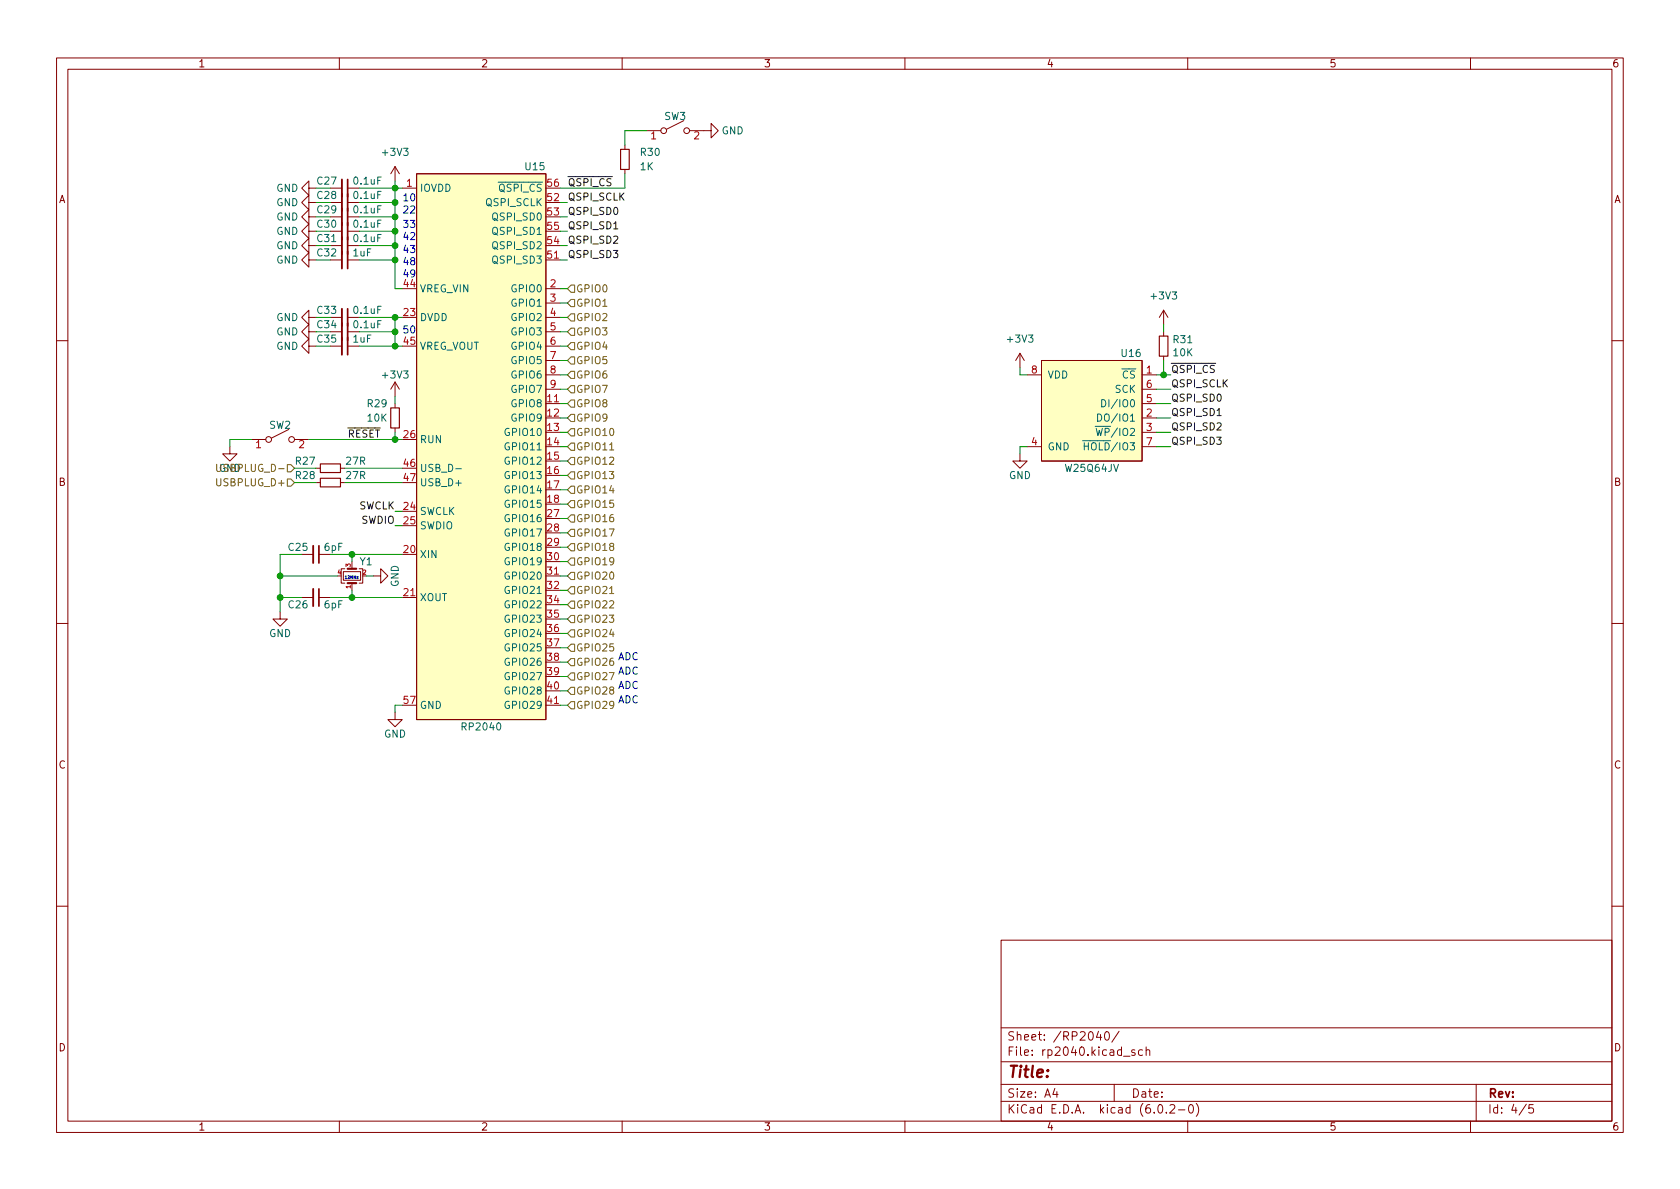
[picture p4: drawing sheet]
<svg xmlns="http://www.w3.org/2000/svg" width="297mm" height="210mm" viewBox="0 0 297 210" stroke-linecap="round" stroke-linejoin="round" font-family="sans-serif">
<g fill="none" stroke="#840000" stroke-width=".18">
<path d="M10 10.2h277v190.1h-277zM12 12.2h273v186.1h-273zM60 10.2v2M110 10.2v2M160 10.2v2M210 10.2v2M260 10.2v2M54.6 35.8v-1.3l-1.3 1.3 1.3 1.3v-1.3h1.3M54.6 33.3v-1.3l-1.3 1.3 1.3 1.2v-1.2h1.3M54.6 38.3v-1.2l-1.3 1.2 1.3 1.3v-1.3h1.3M58.4 38.3h2.1M58.4 35.8h2.1"/>
<path d="M58.4 33.3h2.1M61.5 38.3h2M61.5 35.8h2M61.5 33.3h2M69.8 29.5v2.5M69.8 29.5l-.7 1.2M69.8 29.5l.8 1.2M71.1 33.3h2.6M73.7 30.7h22.8v96.5h-22.8zM110.5 25.6v.8M110.5 30v.7M114.3 23.1h2.5"/>
<path d="M120.9 21.3l-3 1.6M121.9 23.1h3.8v1.3l1.3-1.3-1.3-1.3v1.3M54.6 56.1v-1.2l-1.3 1.2 1.3 1.3v-1.3h1.3M54.6 58.7v-1.3l-1.3 1.3 1.3 1.2v-1.2h1.3M54.6 43.4v-1.2l-1.3 1.2 1.3 1.3v-1.3h1.3M54.6 40.9v-1.3l-1.3 1.3 1.3 1.3v-1.3h1.3M54.6 46v-1.3l-1.3 1.3 1.3 1.2v-1.2h1.3M58.4 56.1h2.1M58.4 58.7h2.1M58.4 40.9h2.1M58.4 43.4h2.1M58.4 46h2.1"/>
<path d="M61.5 56.1h2M61.5 58.7h2M61.5 40.9h2M61.5 43.4h2M61.5 46h2M96.5 56.1h2.6M96.5 58.7h2.6M96.5 46h2.6M96.5 51h2.6M96.5 53.6h2.6M205.7 54.9v2.5M205.7 58.7v.7"/>
<path d="M205.7 54.9l-.7 1.2M205.7 54.9l.8 1.2M10 60.2h2M40.6 79v1.3h-1.2l1.2 1.2 1.3-1.2h-1.3M44.4 77.7h2.6M51.1 75.9l-3.1 1.6M52.1 77.7h2.5M54.6 61.2v-1.3l-1.3 1.3 1.3 1.3v-1.3h1.3M58.4 61.2h2.1M61.5 61.2h2M69.8 67.6l.8 1.2M69.8 67.6v2.5"/>
<path d="M69.8 71.4v.7M69.8 75.7v.7M69.8 67.6l-.7 1.2M96.5 61.2h2.6M96.5 66.3h2.6M96.5 71.4h2.6M96.5 68.8h2.6M96.5 63.7h2.6M180.3 62.5l-.7 1.2M180.3 62.5v2.5M180.3 62.5l.8 1.2M181.6 66.3h2.5"/>
<path d="M181.6 79h2.5M184.1 63.7h17.8v17.8h-17.8zM201.9 66.3h2.6M201.9 73.9h2.6M201.9 76.4h2.6M201.9 79h2.6M201.9 71.4h2.6M201.9 68.8h2.6M205.7 63v.7M285 60.2h2M53.3 98h2.1M55.9 85.3h.7"/>
<path d="M55.9 82.8h.7M56.4 98h2M60.2 85.3h.8M60.2 82.8h.8M62.2 99.3v1.3M180.3 80.3v1.2h-1.2l1.2 1.3 1.3-1.3h-1.3M10 110.2h2M49.5 108.2v1.3h1.3l-1.3 1.2-1.2-1.2h1.2M53.3 105.7h2.1M56.4 105.7h2M60.7 101.1h3.1v1.5h-3.1zM61 100.6h-.7v2.5h.7"/>
<path d="M62.2 103.1v1.3M63.5 100.6h.6v2.5h-.6M66 101.8h1.3v-1.2l1.3 1.2-1.3 1.3v-1.3M71.1 105.7h2.6M96.5 101.8h2.6M285 110.2h2M69.8 126v1.2h1.3l-1.3 1.3-1.2-1.3h1.2M96.5 124.7h2.6M10 160.2h2M177 166.3h108v32h-108zM285 160.2h2M60 198.3v2"/>
<path d="M110 198.3v2M160 198.3v2M177 194.8h108M177 191.8h108M177 187.8h108M177 181.8h108M186.5 192.5l-.4 1h1M186.9 193v1M194.2 182.4l-.3 1h.9M194.6 182.9v1M195.4 182.6l.2-.2a.81 .81 0 0 1 .6 .7 .81 .81 0 0 1-.3 .8h-.1a.81 .81 0 0 1-.4-1.3zM197 191.8v3"/>
<path d="M197.9 182.4l-1.3 1.9M198.6 186.8h1.2M200.6 185.7l-.3-.1-.2 .2v.3l.5 .1v.4h-.5M202 185.7l-.4-.1-.3 .3v.4l.1 .3h.6M202.6 185.8l.3-.2 .3 .1 .1 .9M202.6 185.1v1.5M204.9 195.4l.2-.1a.81 .81 0 0 1 .6 .7 .81 .81 0 0 1-.3 .8h-.2a.81 .81 0 0 1-.6-.6 .81 .81 0 0 1 .3-.8zM206.2 196.7v.1M206.9 195.5l.5-.2 .2 .2 .1 .3-.9 1h.9M208.4 196.3h1.1M210 198.3v2M210.4 195.4l.1-.1a.81 .81 0 0 1 .6 .7 .81 .81 0 0 1-.3 .8h-.2a.81 .81 0 0 1-.5-.6 .81 .81 0 0 1 .3-.8z"/>
<path d="M211.5 195.1a1.72 1.72 0 0 1 0 2.3M260 198.3v2M261 191.8v6.5M269.9 195.3l-1.3 1.9M271.1 195.3h-.7l-.1 .7 .2-.1 .5 .1 .2 .2-.1 .5-.2 .1-.6-.1"/>
<circle cx="117.3" cy="23.1" r=".51"/>
<circle cx="121.4" cy="23.1" r=".51"/>
<circle cx="47.5" cy="77.7" r=".51"/>
<circle cx="51.6" cy="77.7" r=".51"/>
</g>
<path d="M60.5 31.7v15.8M60.5 54.6v8.1M55.4 96.5v3.1M55.4 104.1v3.1" fill="none" stroke="#840000" stroke-width=".33"/>
<path d="M61.5 31.7v15.8M61.5 54.6v8.1M56.4 96.5v3.1M56.4 104.1v3.1" fill="none" stroke="#840000" stroke-width=".3"/>
<path d="M109.7 26.4h1.6v3.6h-1.6zM205 59.4h1.5v3.6h-1.5zM69.1 72.1h1.5v3.6h-1.5zM56.6 84.6h3.6v1.5h-3.6zM56.6 82h3.6v1.6h-3.6z" fill="none" stroke="#840000" stroke-width=".2"/>
<path d="M61.5 103.1h1.5M61.5 100.6h1.5" fill="none" stroke="#840000" stroke-width=".38"/>
<g fill="#ffffc2" stroke="#ffffc2" stroke-width=".18">
<path d="M184.1 63.7h17.8v17.8h-17.8z"/>
<path d="M73.7 30.7h22.8v96.5h-22.8z"/>
</g>
<path d="M194.1 73.2a.64 .64 0 0 1 .7 .6 .64 .64 0 0 1-.7 .7zM194.8 70.7a.64 .64 0 0 1 .7 .6 .64 .64 0 0 1-.7 .6zM80.6 82.9h1" fill="none" stroke="#006464" stroke-width=".18"/>
<g fill="none" stroke="#725600" stroke-width=".18">
<path d="M100.3 58.7l.7-.7h.6v1.3h-.6zM100.3 53.6l.7-.6h.6v1.2h-.6zM101 50.4h.6v1.3h-.6l-.7-.7zM101 55.5h.6v1.3h-.6l-.7-.7zM100.3 76.4l.7-.6h.6v1.3h-.6zM100.3 66.3l.7-.6h.6v1.2h-.6zM100.3 71.4l.7-.7h.6v1.3h-.6zM101 78.4h.6v1.2h-.6l-.7-.6zM101 60.6h.6v1.2h-.6l-.7-.6zM101 73.3h.6v1.2h-.6l-.7-.6zM101 68.2h.6v1.3h-.6l-.7-.7zM101 63.1h.6v1.3h-.6l-.7-.7z"/>
<path d="M107.8 79.6h.7M50.8 84.7h.6l.7 .6-.7 .7h-.6zM50.8 82.2h.6l.7 .6-.7 .6h-.6zM100.3 84.1l.7-.7h.6v1.3h-.6zM100.3 81.5l.7-.6h.6v1.3h-.6zM100.3 94.2l.7-.6h.6v1.3h-.6zM101 88.5h.6v1.3h-.6l-.7-.7zM101 91.1h.6v1.2h-.6l-.7-.6zM101 86h.6v1.2h-.6l-.7-.6zM101 98.7h.6v1.2h-.6l-.7-.6zM101 96.1h.6v1.3h-.6l-.7-.6zM100.3 117.1l.7-.6h.6v1.2h-.6z"/>
<path d="M100.3 106.9l.7-.6h.6v1.3h-.6zM101 103.8h.6v1.2h-.6l-.7-.6zM101 119h.6v1.3h-.6l-.7-.7zM101 108.8h.6v1.3h-.6l-.7-.6zM101 113.9h.6v1.3h-.6l-.7-.7zM101 111.4h.6v1.2h-.6l-.7-.6zM101 101.2h.6v1.3h-.6l-.7-.7zM107.8 105h.7M100.3 124.7l.7-.6h.6v1.2h-.6zM101 121.5h.6v1.3h-.6l-.7-.6z"/>
</g>
<path d="M61 102l.2-.2v.5M61 102.3h.3" fill="none" stroke="#0000c2" stroke-width=".18"/>
<g fill="none" stroke="#009600" stroke-width=".18">
<path d="M63.5 38.3h6.3M63.5 35.8h6.3M63.5 33.3h7.6M69.8 32v19h1.3M99.1 38.3h1.2M99.1 35.8h1.2M110.5 30.7v2.6h-11.4M114.3 23.1h-3.8v2.5M63.5 58.7h6.3M63.5 56.1h7.6M63.5 43.4h6.3M63.5 40.9h6.3"/>
<path d="M63.5 46h6.3M69.8 56.1v5.1M99.1 58.7h1.2M99.1 56.1h1.2M99.1 43.4h1.2M99.1 53.6h1.2M99.1 40.9h1.2M99.1 46h1.2M99.1 51h1.2M205.7 57.4v1.3M44.4 77.7h-3.8v1.3M54.6 77.7h16.5"/>
<path d="M63.5 61.2h7.6M69.8 70.1v1.3M69.8 76.4v1.3M99.1 61.2h1.2M99.1 68.8h1.2M99.1 71.4h1.2M99.1 63.7h1.2M99.1 66.3h1.2M99.1 79h1.2M99.1 73.9h1.2M99.1 76.4h1.2M180.3 65v1.3h1.3"/>
<path d="M181.6 79h-1.3v1.3M204.5 68.8h2.5M204.5 71.4h2.5M204.5 66.3h2.5M204.5 79h2.5M204.5 73.9h2.5M204.5 76.4h2.5M205.7 63.7v2.6M52.1 82.8h3.8M52.1 85.3h3.8M53.3 98h-3.8v10.2M58.4 98h12.7"/>
<path d="M61 82.8h10.1M61 85.3h10.1M62.2 98v1.3M69.8 93h1.3M69.8 90.4h1.3M99.1 99.3h1.2M99.1 81.5h1.2M99.1 96.8h1.2M99.1 91.7h1.2M99.1 86.6h1.2M99.1 89.1h1.2M99.1 84.1h1.2"/>
<path d="M99.1 94.2h1.2M49.5 101.8h10.2M49.5 105.7h3.8M58.4 105.7h12.7M62.2 104.4v1.3M64.8 101.8h1.2M99.1 117.1h1.2M99.1 119.6h1.2M99.1 114.5h1.2M99.1 106.9h1.2M99.1 104.4h1.2M99.1 112h1.2"/>
<path d="M99.1 109.5h1.2M99.1 101.8h1.2M71.1 124.7h-1.3v1.3M99.1 122.2h1.2M99.1 124.7h1.2"/>
</g>
<g fill="#009600" stroke="#009600" stroke-width=".18">
<circle cx="69.9" cy="33.3" r=".51"/>
<circle cx="69.9" cy="35.8" r=".51"/>
<circle cx="69.9" cy="40.9" r=".51"/>
<circle cx="69.9" cy="38.3" r=".51"/>
<circle cx="69.9" cy="43.4" r=".51"/>
<circle cx="69.9" cy="46" r=".51"/>
<circle cx="205.7" cy="66.3" r=".51"/>
<circle cx="69.9" cy="58.7" r=".51"/>
<circle cx="69.9" cy="77.7" r=".51"/>
<circle cx="69.9" cy="61.2" r=".51"/>
<circle cx="69.9" cy="56.1" r=".51"/>
<circle cx="62.2" cy="98" r=".51"/>
<circle cx="62.2" cy="105.7" r=".51"/>
<circle cx="49.5" cy="101.8" r=".51"/>
<circle cx="49.5" cy="105.7" r=".51"/>
</g>
<text font-size="2.8" fill="#840000" x="178" y="190.6">Title:</text>
<g font-size="2.1" fill="#840000">
<text x="178" y="184">Sheet: /RP2040/</text>
<text x="178" y="186.7">File: rp2040.kicad_sch</text>
<text x="178" y="196.9">KiCad E.D.A. kicad (6.0.2-0)</text>
<text x="178" y="194.1">Size: A4</text>
<text x="200" y="194.1">Date:</text>
<text x="263" y="194.1">Rev:</text>
<text x="263" y="196.9">Id: 4/5</text>
</g>
<g font-size="1.8" fill="#840000">
<text x="35" y="11.9">1</text>
<text x="85" y="11.9">2</text>
<text x="135" y="11.9">3</text>
<text x="185" y="11.9">4</text>
<text x="235" y="11.9">5</text>
<text x="285" y="11.9">6</text>
<text x="10.3" y="35.9">A</text>
<text x="285.3" y="35.9">A</text>
<text x="10.3" y="85.9">B</text>
<text x="285.3" y="85.9">B</text>
<text x="10.3" y="135.9">C</text>
<text x="285.3" y="135.9">C</text>
<text x="10.3" y="185.9">D</text>
<text x="285.3" y="185.9">D</text>
<text x="35" y="199.9">1</text>
<text x="85" y="199.9">2</text>
<text x="135" y="199.9">3</text>
<text x="185" y="199.9">4</text>
<text x="235" y="199.9">5</text>
<text x="285" y="199.9">6</text>
</g>
<g font-size="1.8" fill="#006464">
<text x="117.5" y="21.2">SW3</text>
<text x="127.6" y="23.7">GND</text>
<text x="67.8" y="27.6">+3V3</text>
<text x="113.3" y="27.6">R30</text>
<text x="48.8" y="33.9">GND</text>
<text x="56.1" y="32.6">C27</text>
<text x="62.6" y="35.2">0.1uF</text>
<text x="62.6" y="32.6">0.1uF</text>
<text x="74.2" y="33.9">IOVDD</text>
<text x="87" y="33.9">~{QSPI_CS}</text>
<text x="92.9" y="30.1">U15</text>
<text x="113.2" y="30.1">1K</text>
<text x="48.8" y="41.5">GND</text>
<text x="48.8" y="36.4">GND</text>
<text x="48.8" y="39">GND</text>
<text x="56.1" y="40.3">C30</text>
<text x="62.6" y="37.7">0.1uF</text>
<text x="62.6" y="40.3">0.1uF</text>
<text x="86" y="36.4">QSPI_SCLK</text>
<text x="87.4" y="39">QSPI_SD0</text>
<text x="87.4" y="41.5">QSPI_SD1</text>
<text x="48.8" y="44.1">GND</text>
<text x="48.8" y="46.6">GND</text>
<text x="62.5" y="45.3">1uF</text>
<text x="62.6" y="42.8">0.1uF</text>
<text x="87.4" y="46.6">QSPI_SD3</text>
<text x="87.4" y="44.1">QSPI_SD2</text>
<text x="74.2" y="51.7">VREG_VIN</text>
<text x="90.6" y="51.7">GPIO0</text>
<text x="203.7" y="53">+3V3</text>
<text x="48.8" y="56.8">GND</text>
<text x="48.8" y="59.3">GND</text>
<text x="56.1" y="58">C34</text>
<text x="62.6" y="55.5">0.1uF</text>
<text x="62.6" y="58">0.1uF</text>
<text x="74.2" y="56.8">DVDD</text>
<text x="90.6" y="54.2">GPIO1</text>
<text x="90.6" y="56.8">GPIO2</text>
<text x="90.6" y="59.3">GPIO3</text>
<text x="48.8" y="61.8">GND</text>
<text x="62.5" y="60.6">1uF</text>
<text x="74.2" y="61.8">VREG_VOUT</text>
<text x="90.6" y="61.8">GPIO4</text>
<text x="90.6" y="64.4">GPIO5</text>
<text x="178.3" y="60.6">+3V3</text>
<text x="198.4" y="63.1">U16</text>
<text x="207.5" y="60.7">R31</text>
<text x="207.5" y="63">10K</text>
<text x="67.8" y="66.9">+3V3</text>
<text x="90.6" y="66.9">GPIO6</text>
<text x="90.6" y="69.5">GPIO7</text>
<text x="185.2" y="66.9">VDD</text>
<text x="197.1" y="66.9">~{CS}</text>
<text x="197.2" y="69.5">SCK</text>
<text x="47.6" y="75.8">SW2</text>
<text x="65" y="72">R29</text>
<text x="65" y="74.5">10K</text>
<text x="89.6" y="77.1">GPIO10</text>
<text x="90.6" y="72">GPIO8</text>
<text x="90.6" y="74.5">GPIO9</text>
<text x="193.3" y="77.1">~{WP}/IO2</text>
<text x="194.9" y="74.5">DO/IO1</text>
<text x="195.8" y="72">DI/IO0</text>
<text x="52.3" y="82.2">R27</text>
<text x="61.3" y="82.2">27R</text>
<text x="74.2" y="78.4">RUN</text>
<text x="74.2" y="83.4">USB_D-</text>
<text x="89.6" y="79.6">GPIO11</text>
<text x="89.6" y="82.2">GPIO12</text>
<text x="185.2" y="79.6">GND</text>
<text x="188.5" y="83.4">W25Q64JV</text>
<text x="191.2" y="79.6">~{HOLD}/IO3</text>
<text x="52.3" y="84.7">R28</text>
<text x="61.3" y="84.7">27R</text>
<text x="74.2" y="86">USB_D+</text>
<text x="89.6" y="84.7">GPIO13</text>
<text x="89.6" y="87.2">GPIO14</text>
<text x="89.6" y="89.8">GPIO15</text>
<text x="178.4" y="84.7">GND</text>
<text x="74.2" y="91.1">SWCLK</text>
<text x="74.2" y="93.6">SWDIO</text>
<text x="89.6" y="92.3">GPIO16</text>
<text x="89.6" y="94.9">GPIO17</text>
<text x="51.1" y="97.4">C25</text>
<text x="57.4" y="97.4">6pF</text>
<text x="63.6" y="99.9">Y1</text>
<text x="74.2" y="98.7">XIN</text>
<text x="89.6" y="97.4">GPIO18</text>
<text x="89.6" y="99.9">GPIO19</text>
<text x="51.1" y="107.6">C26</text>
<text x="57.4" y="107.6">6pF</text>
<text x="70.5" y="103.8" transform="rotate(-90 70.5 103.8)">GND</text>
<text x="74.2" y="106.3">XOUT</text>
<text x="89.6" y="102.5">GPIO20</text>
<text x="89.6" y="105">GPIO21</text>
<text x="89.6" y="107.6">GPIO22</text>
<text x="47.6" y="112.6">GND</text>
<text x="89.6" y="110.1">GPIO23</text>
<text x="89.6" y="112.6">GPIO24</text>
<text x="89.6" y="115.2">GPIO25</text>
<text x="89.6" y="117.7">GPIO26</text>
<text x="74.2" y="125.3">GND</text>
<text x="89.6" y="120.3">GPIO27</text>
<text x="89.6" y="122.8">GPIO28</text>
<text x="89.6" y="125.3">GPIO29</text>
<text x="67.9" y="130.4">GND</text>
<text x="81.9" y="129.2">RP2040</text>
</g>
<g font-size="1.8" fill="#a90000">
<text x="115.1" y="24.6">1</text>
<text x="122.7" y="24.6">2</text>
<text x="71.9" y="33">1</text>
<text x="96.8" y="35.6">52</text>
<text x="96.8" y="33">56</text>
<text x="96.8" y="38.1">53</text>
<text x="96.8" y="40.6">55</text>
<text x="96.8" y="45.7">51</text>
<text x="96.8" y="43.2">54</text>
<text x="71.4" y="50.8">44</text>
<text x="97.3" y="50.8">2</text>
<text x="97.3" y="53.3">3</text>
<text x="71.4" y="55.9">23</text>
<text x="97.3" y="55.9">4</text>
<text x="97.3" y="58.4">5</text>
<text x="71.4" y="61">45</text>
<text x="97.3" y="61">6</text>
<text x="97.3" y="63.5">7</text>
<text x="96.8" y="71.1">11</text>
<text x="97.3" y="66">8</text>
<text x="97.3" y="68.6">9</text>
<text x="182.4" y="66">8</text>
<text x="202.7" y="66">1</text>
<text x="202.7" y="71.1">5</text>
<text x="202.7" y="68.6">6</text>
<text x="71.4" y="77.5">26</text>
<text x="96.8" y="73.7">12</text>
<text x="96.8" y="76.2">13</text>
<text x="202.7" y="73.7">2</text>
<text x="202.7" y="76.2">3</text>
<text x="45.2" y="79.2">1</text>
<text x="52.8" y="79.2">2</text>
<text x="71.4" y="82.5">46</text>
<text x="96.8" y="78.7">14</text>
<text x="96.8" y="81.3">15</text>
<text x="96.8" y="83.8">16</text>
<text x="182.4" y="78.7">4</text>
<text x="202.7" y="78.7">7</text>
<text x="71.4" y="85.1">47</text>
<text x="96.8" y="86.4">17</text>
<text x="96.8" y="88.9">18</text>
<text x="71.4" y="90.2">24</text>
<text x="71.4" y="92.7">25</text>
<text x="96.8" y="91.4">27</text>
<text x="96.8" y="94">28</text>
<text x="71.4" y="97.8">20</text>
<text x="96.8" y="96.5">29</text>
<text x="96.8" y="99.1">30</text>
<text x="96.8" y="101.6">31</text>
<text x="71.4" y="105.4">21</text>
<text x="96.8" y="104.1">32</text>
<text x="96.8" y="106.7">34</text>
<text x="96.8" y="109.2">35</text>
<text x="96.8" y="111.8">36</text>
<text x="96.8" y="114.3">37</text>
<text x="96.8" y="116.8">38</text>
<text x="96.8" y="119.4">39</text>
<text x="71.4" y="124.5">57</text>
<text x="96.8" y="121.9">40</text>
<text x="96.8" y="124.5">41</text>
</g>
<g font-size="1.8" fill="#009600">
<text x="56.1" y="35.2">C28</text>
<text x="56.1" y="37.7">C29</text>
<text x="56.1" y="42.8">C31</text>
<text x="56.1" y="45.3">C32</text>
<text x="56.1" y="55.5">C33</text>
<text x="56.1" y="60.6">C35</text>
</g>
<g font-size="1.8" fill="#0000c2">
<text x="71.7" y="35.6">10</text>
<text x="71.7" y="40.3">33</text>
<text x="71.7" y="37.7">22</text>
<text x="71.7" y="44.7">43</text>
<text x="71.7" y="42.4">42</text>
<text x="71.7" y="46.9">48</text>
<text x="71.7" y="49">49</text>
<text x="71.7" y="59">50</text>
<text x="109.2" y="116.7">ADC</text>
<text x="109.2" y="119.3">ADC</text>
<text x="109.2" y="124.4">ADC</text>
<text x="109.2" y="121.8">ADC</text>
</g>
<g font-size="1.8" fill="#0f0f0f">
<text x="100.3" y="35.5">QSPI_SCLK</text>
<text x="100.3" y="32.9">~{QSPI_CS}</text>
<text x="100.3" y="38">QSPI_SD0</text>
<text x="100.3" y="40.5">QSPI_SD1</text>
<text x="100.3" y="43.1">QSPI_SD2</text>
<text x="100.3" y="45.6">QSPI_SD3</text>
<text x="207" y="65.9">~{QSPI_CS}</text>
<text x="207" y="68.5">QSPI_SCLK</text>
<text x="207" y="71">QSPI_SD0</text>
<text x="60" y="77.4">~{RESET}</text>
<text x="207" y="73.6">QSPI_SD1</text>
<text x="207" y="76.1">QSPI_SD2</text>
<text x="207" y="78.6">QSPI_SD3</text>
<text x="63.4" y="90.1">SWCLK</text>
<text x="63.9" y="92.6">SWDIO</text>
</g>
<g font-size="1.8" fill="#725600">
<text x="101.8" y="51.7">GPIO0</text>
<text x="101.8" y="59.3">GPIO3</text>
<text x="101.8" y="54.2">GPIO1</text>
<text x="101.8" y="56.8">GPIO2</text>
<text x="101.8" y="61.8">GPIO4</text>
<text x="101.8" y="64.4">GPIO5</text>
<text x="101.8" y="66.9">GPIO6</text>
<text x="101.8" y="69.5">GPIO7</text>
<text x="101.8" y="77.1">GPIO10</text>
<text x="101.8" y="74.5">GPIO9</text>
<text x="101.8" y="72">GPIO8</text>
<text x="38.7" y="83.4">GND</text>
<text x="39.1" y="83.4">USBPLUG_D-</text>
<text x="101.8" y="79.6">GPIO11</text>
<text x="101.8" y="82.2">GPIO12</text>
<text x="38.7" y="86">USBPLUG_D+</text>
<text x="101.8" y="84.7">GPIO13</text>
<text x="101.8" y="89.8">GPIO15</text>
<text x="101.8" y="87.2">GPIO14</text>
<text x="101.8" y="94.9">GPIO17</text>
<text x="101.8" y="92.3">GPIO16</text>
<text x="101.8" y="99.9">GPIO19</text>
<text x="101.8" y="97.4">GPIO18</text>
<text x="101.8" y="105">GPIO21</text>
<text x="101.8" y="107.6">GPIO22</text>
<text x="101.8" y="102.5">GPIO20</text>
<text x="101.8" y="110.1">GPIO23</text>
<text x="101.8" y="112.6">GPIO24</text>
<text x="101.8" y="117.7">GPIO26</text>
<text x="101.8" y="115.2">GPIO25</text>
<text x="101.8" y="122.8">GPIO28</text>
<text x="101.8" y="125.3">GPIO29</text>
<text x="101.8" y="120.3">GPIO27</text>
</g>
<g font-size="1.1" fill="#a90000">
<text x="59.7" y="101.6">4</text>
<text x="62" y="100.2" transform="rotate(-90 62 100.2)">3</text>
<text x="64.2" y="101.6">2</text>
<text x="62" y="104" transform="rotate(-90 62 104)">1</text>
</g>
<text font-size=".7" fill="#0000c2" x="61.3" y="102.3">12MHz</text>
</svg>
